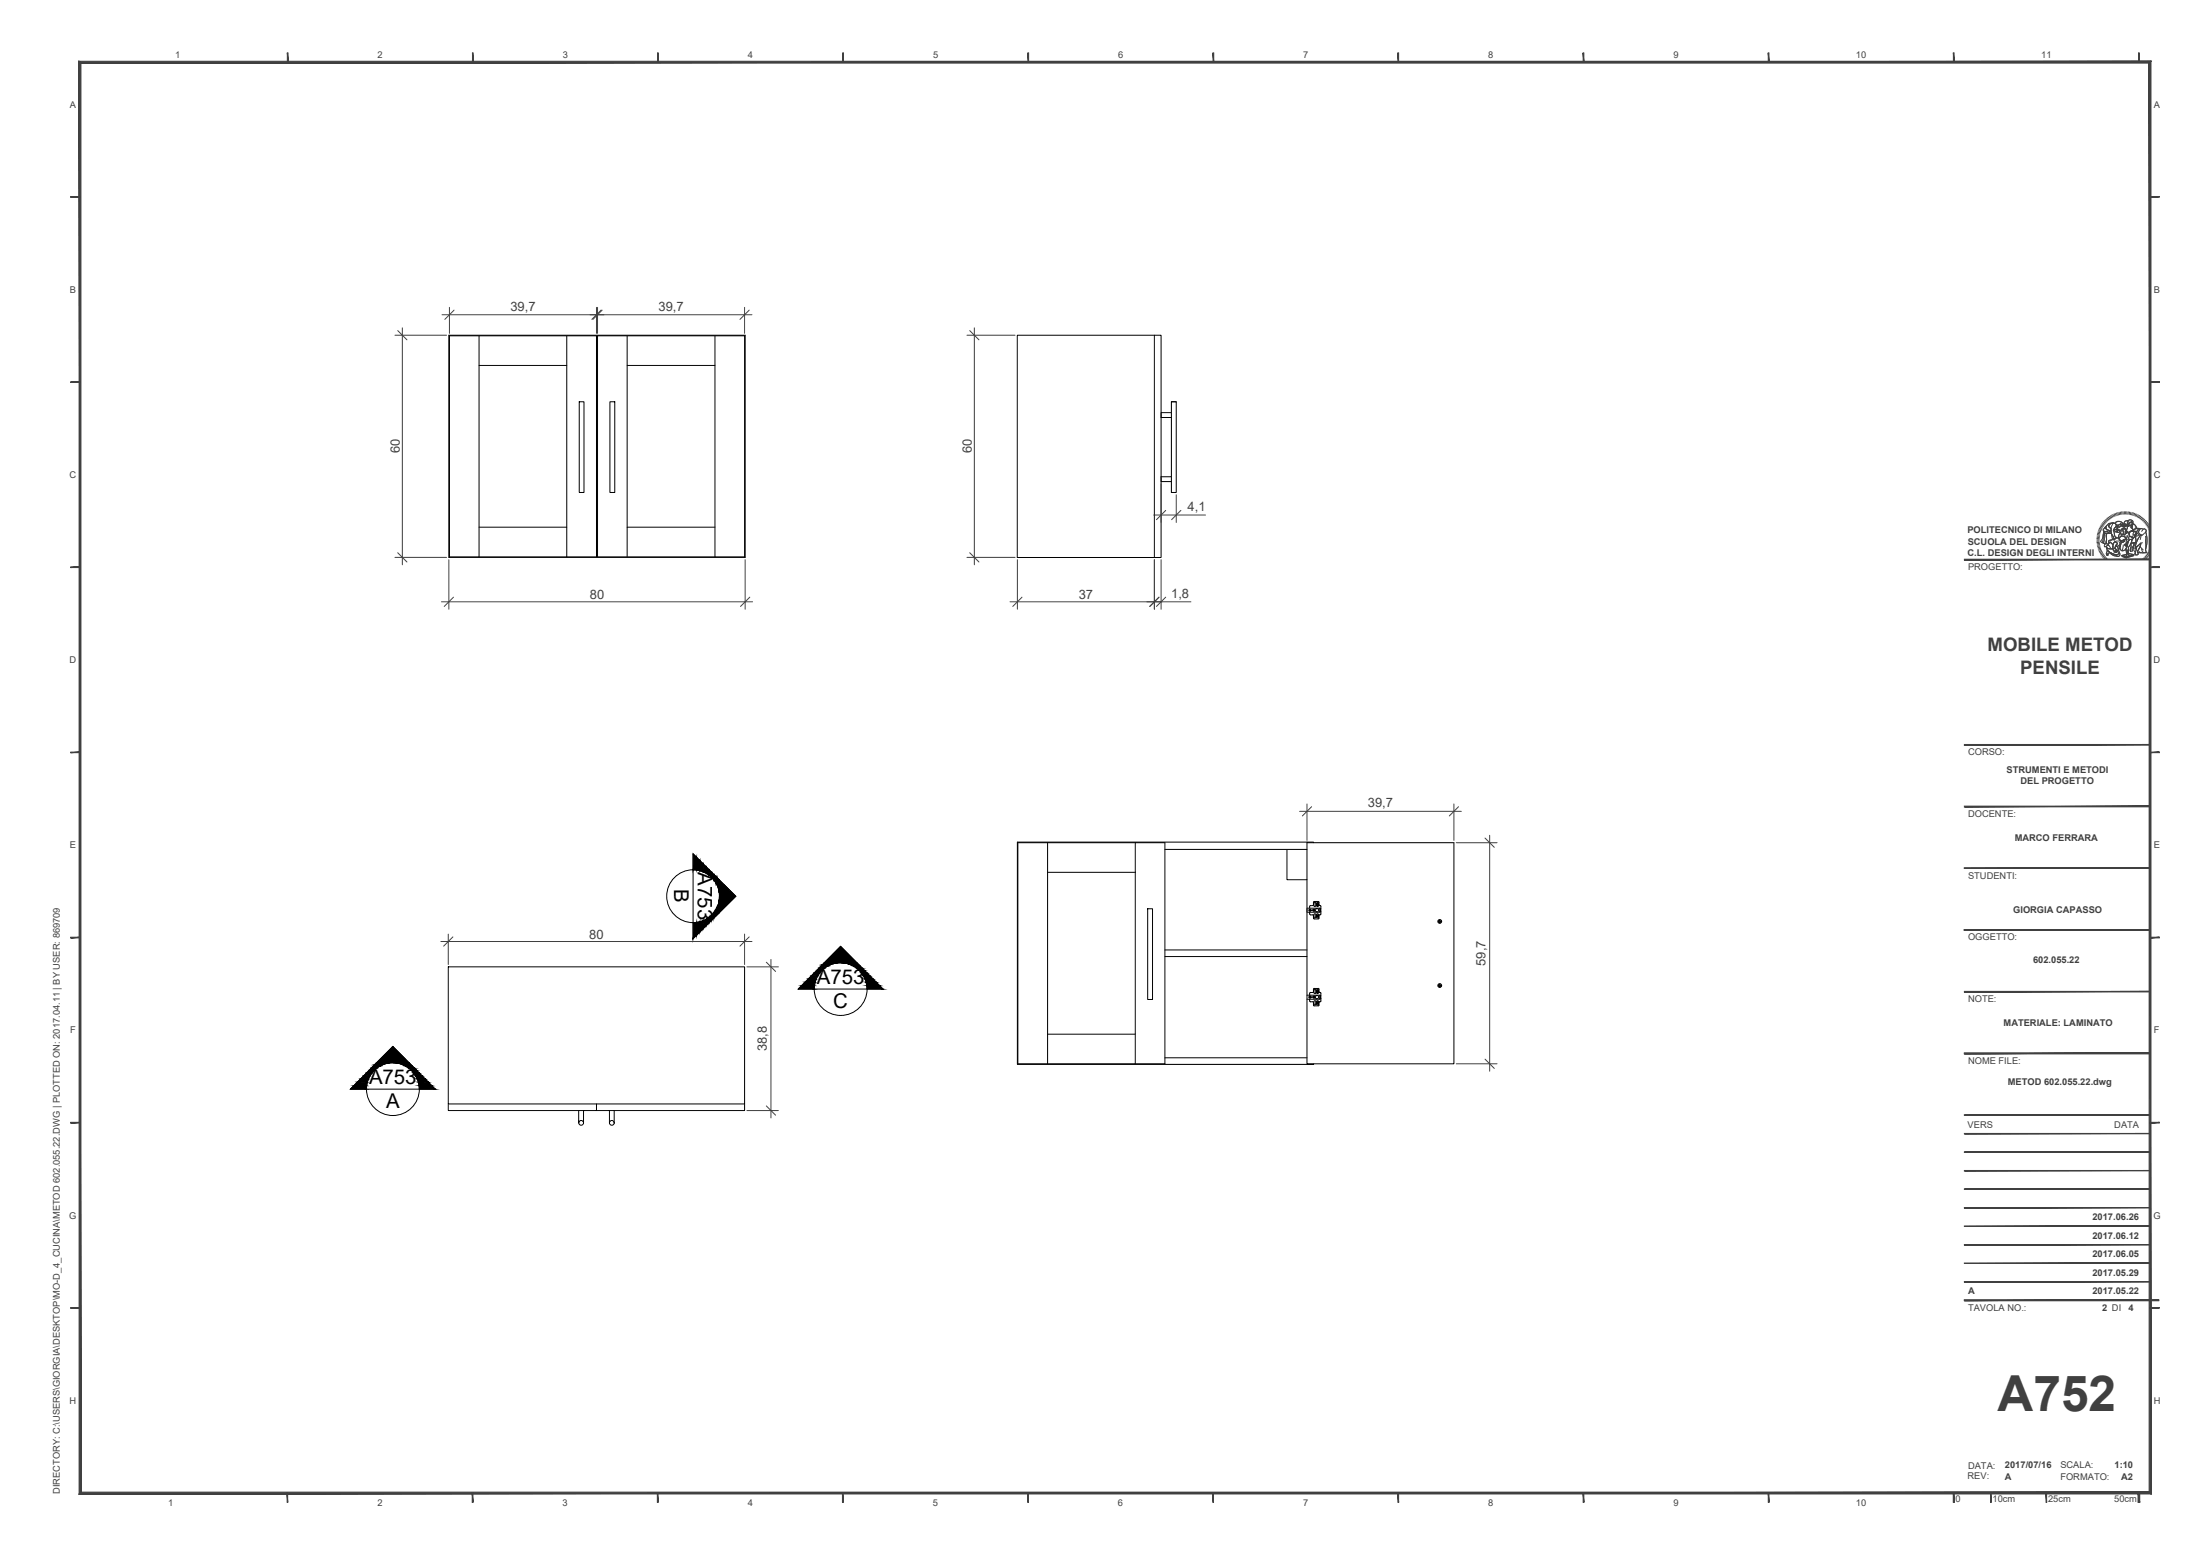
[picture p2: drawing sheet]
<svg xmlns="http://www.w3.org/2000/svg" width="594mm" height="420mm" viewBox="0 0 594 420" stroke-linecap="round" stroke-linejoin="round" font-family="sans-serif">
<!-- layer: 0 -->
<g fill="none" stroke="#000" stroke-width=".27">
<path d="M121.2 90.5h80v60h-80zM121.4 90.7h39.7v59.7h-39.7zM129.4 98.7h23.6M129.4 90.7v59.7M153 90.7v59.7M161.4 90.7h39.7v59.7h-39.7zM169.4 98.7h23.7M169.4 90.7v59.7M193.1 90.7v59.7M274.7 90.5h38.8v60h-38.8zM311.7 90.5v60M129.4 142.4h23.6"/>
<path d="M169.4 142.4h23.7M274.7 227.4h80v.1M274.9 227.5h39.7v59.8h-39.7zM282.9 227.5v59.8M282.9 235.5h23.7M306.6 227.5v59.8M314.6 229.4h38.3M347.5 229.4v8.1h5.4M352.9 227.5h39.7v59.8h-39.7zM314.6 258.3h38.3M314.6 256.5h38.3M121.1 261.1h80v37h-80z"/>
<path d="M282.9 279.3h23.7M121.1 298.1v1.8h80v-1.8M161.1 298.1v1.8M314.6 285.6h38.3M354.7 287.3v.1h-80"/>
</g>
<!-- layer: costr -->
<g fill="none" stroke="#000" stroke-width=".27">
<path d="M156.4 108.5h1.3v24.5h-1.3zM164.7 108.5h1.3v24.5h-1.3zM316.3 108.5h1.3v24.5h-1.3v-24.5h1.3M316.3 111.4h-2.8v1.3h2.8M316.3 128.7h-2.8v1.3h2.8M274.7 227.4v60M309.9 245.4h1.3v24.5h-1.3zM352.9 245.2h3.5v1.1h-3.5M352.9 245.5v.6M353.5 245.7l.2 .1M353.6 245.7h.1M353.6 245.7h.2"/>
<path d="M353.6 246.3l.1 .7 .9 .1 .1 .8 .2 .2M353.6 245.2l.1-.6 .9-.1 .1-1 1.3-.1 .2 .2v.9l.5 .2v.6M353.7 245.9h.1M353.8 245.9h.1M353.8 245.7v.1M354.6 245.6v.4M354.7 245.9h.1M354.8 245.9h.1M354.8 244v.7l.4 .1 .1-.3M354.8 247.6l.3 .3 .2-.3M354.8 243.9l.3-.2 .2 .2M354.9 245.8h.1"/>
<path d="M354.9 248.1h1.1M355 245.7l-.2-.1-.2 .1 .1 .1M355 245.7v.1M355 245.6a.49 .49 0 0 1 .9-.2 .49 .49 0 0 1-.3 .8l-.6-.2M355.3 244v.5M355.3 247v.6M355.3 247l-.1-.2-.4 .1v.7M355.5 247.1a.28 .28 0 0 1 .3-.4 .28 .28 0 0 1 .2 .4M355.5 244.4a.27 .27 0 0 0 .3 .4 .27 .27 0 0 0 .2-.4M355.5 244v.1M355.5 247.5v.1M355.5 247.6l.3 .3 .3-.3"/>
<path d="M355.5 243.9l.3-.2 .3 .2M355.7 247.4h.1M355.8 247.3h-.2l.1 .1M355.8 244.2v-.2l-.2 .2 .2 .3v-.2M355.8 247.4h.1M355.8 247.3v.1M355.8 244.2v.1M356 244v.1M356 247.5v.1M356.4 245.3h.3v.9M356.4 246.2h.3M356.5 245.4v.7"/>
<path d="M356.6 245.4v.7M356.7 246.2v.6l-.5 .3v.8l-.2 .2M352.9 268.7h3.5v1.1h-3.5M353.5 269.2v.1M353.6 269.2h.1M353.6 269.3h.1M353.6 269.3h.2M353.8 269.2l-.1-.1-.1 .1M353.8 269.2v.1M353.8 269.2h.1M354.6 269.1v.3M354.7 267.1l-.1 .8-.9 .1-.1 .7"/>
<path d="M354.7 269.2l-.1 .1 .2 .1 .2-.1M354.7 269.2h.1M354.8 269.2l.1-.1 .1 .1M354.8 270.5v.6M354.8 271.1l.3 .3 .2-.3M354.8 270.5l.3-.3 .2 .3M354.9 266.9h1.1M354.9 266.9l-.2 .2M355 269.3h.1M355 269.2v.1M355 269.1a.5 .5 0 0 1 .8-.2 .5 .5 0 0 1 0 .8l-.8-.2M355.3 267.4v.6"/>
<path d="M355.3 270.5v.6M355.3 267.4l-.1-.2-.4 .1v.7l.3 .3 .2-.3M355.5 267.6l.3-.5 .2 .2v.3M355.5 267.9a.28 .28 0 0 0 .3 .4 .28 .28 0 0 0 .2-.4M355.5 270.5v.1M355.5 270.9v.2M355.5 271.1l.3 .3 .3-.3M355.5 270.5l.3-.3 .3 .3M355.6 267.8h.2M355.7 270.8l-.1 .1h.2M355.7 270.7h.1M355.8 267.7l-.1-.2-.1 .3"/>
<path d="M355.8 270.8v.1M355.8 270.7h.1M355.8 267.7l.2 .1M355.8 267.8h.2M356 266.9l.2 .2M356 270.5v.1M356 270.9v.2M356.2 267.1v.7l.4 .2 .1 .8M356.4 268.8h.3v.9M356.4 269.7h.3M356.5 268.9v.7M356.6 268.9v.7"/>
<path d="M356.7 269.7v.6l-.5 .2v.9l-.2 .2-1.3-.1-.1-1-.9-.1-.1-.6M156.3 299.9v3.3M157.6 299.9v3.3M164.6 299.9v3.3M165.9 299.9v3.3"/>
<circle cx="353.8" cy="245.8" r=".3"/>
<circle cx="354.8" cy="245.8" r=".3"/>
<circle cx="355.8" cy="244.2" r=".3"/>
<circle cx="355.8" cy="247.3" r=".3"/>
<circle cx="388.8" cy="248.8" r=".52"/>
<circle cx="353.8" cy="269.2" r=".3"/>
<circle cx="354.8" cy="269.2" r=".3"/>
<circle cx="355.8" cy="270.8" r=".3"/>
<circle cx="355.8" cy="267.7" r=".3"/>
<circle cx="388.8" cy="266.1" r=".52"/>
<circle cx="156.9" cy="303.2" r=".64"/>
<circle cx="165.2" cy="303.2" r=".64"/>
</g>
<!-- layer: A-PRSP-1 -->
<g fill="#000" stroke="#000" stroke-width=".27">
<path d="M194.3 237.6l4.4 4.4-4.4 4.4zM227 255.5l4.4 4.4h-8.8zM101.7 286.9l4.4-4.3 4.3 4.3z"/>
<path d="M188.1 231.5l-.9 3.4 .9 .1zM187.2 230.5l.9 1-.9 3.4z"/>
<path d="M189 232.4l-.9 2.6 .9 .1zM188.1 231.5l.9 .9-.9 2.6z"/>
<path d="M189.9 233.3l-.9 1.8 .9 .3zM189 232.4l.9 .9-.9 1.8z"/>
<path d="M190.7 234.1l-.8 1.3 .8 .4zM189.9 233.3l.8 .8-.8 1.3z"/>
<path d="M191.5 234.9l-.8 .9 .8 .6zM190.7 234.1l.8 .8-.8 .9z"/>
<path d="M192.2 235.6l-.7 .8 .7 .6zM191.5 234.9l.7 .7-.7 .8z"/>
<path d="M192.8 236.2l-.6 .8 .6 .7zM192.2 235.6l.6 .6-.6 .8z"/>
<path d="M193.3 236.7l-.5 1 .5 .8zM192.8 236.2l.5 .5-.5 1z"/>
<path d="M193.8 237.1l-.5 1.4 .5 .8zM193.3 236.7l.5 .4-.5 1.4z"/>
<path d="M188.1 249.1l-.9 4.3 .9-.9zM187.2 249.1h.9l-.9 4.3z"/>
<path d="M189 248.9l-.9 3.6 .9-.9zM188.1 249.1l.9-.2-.9 3.6z"/>
<path d="M189.9 248.6l-.9 3 .9-.8zM189 248.9l.9-.3-.9 3z"/>
<path d="M190.7 248.2l-.8 2.6 .8-.9zM189.9 248.6l.8-.4-.8 2.6z"/>
<path d="M191.5 247.7l-.8 2.2 .8-.8zM190.7 248.2l.8-.5-.8 2.2z"/>
<path d="M192.2 247l-.7 2.1 .7-.6zM191.5 247.7l.7-.7-.7 2.1z"/>
<path d="M192.8 246.4l-.6 2.1 .6-.7zM192.8 246.4l-.6 2.1v-1.5z"/>
<path d="M193.3 245.6l-.5 2.2 .5-.5zM193.3 245.6l-.5 2.2v-1.4z"/>
<path d="M193.8 244.7l-.5 2.6 .5-.4zM193.8 244.7l-.5 2.6v-1.7z"/>
<path d="M194.1 243.9l-.3 3 .3-.3zM194.1 243.9l-.3 3v-2.2z"/>
<path d="M194.1 237.4l-.3 1.9 .3 .9zM193.8 237.1l.3 .3-.3 1.9z"/>
<path d="M194.2 243l-.1 3.6 .1-.2zM194.2 243l-.1 3.6z"/>
<path d="M194.2 237.6l-.1 2.6 .1 .9zM194.1 237.4l.1 .2-.1 2.6z"/>
<path d="M194.3 242l-.1 4.4zM194.3 242l-.1 4.4z"/>
<path d="M194.3 237.6v4.4zM194.2 237.6v3.5z"/>
<path d="M222.6 259.9h4.4zM222.6 259.9l3.5 .1z"/>
<path d="M227 259.9l4.4 .1zM227 259.9l4.4 .1z"/>
<path d="M216.5 266.1l3.4 1v-1zM216.5 266.1l3.4 1h-4.3z"/>
<path d="M217.4 265.2l2.5 .9 .2-.9zM217.4 265.2l2.5 .9h-3.4z"/>
<path d="M218.2 264.4l1.9 .8 .3-.8zM218.2 264.4l1.9 .8h-2.7z"/>
<path d="M219.1 263.5l1.3 .9 .4-.9zM219.1 263.5l1.3 .9h-2.2z"/>
<path d="M219.9 262.7l.9 .8 .5-.8zM219.9 262.7l.9 .8h-1.7z"/>
<path d="M220.6 262l.7 .7 .7-.7zM220.6 262l.7 .7h-1.4z"/>
<path d="M221.2 261.4l.8 .6 .7-.6zM221.2 261.4l.8 .6h-1.4z"/>
<path d="M221.7 260.9l1 .5 .7-.5zM221.7 260.9l1 .5h-1.5z"/>
<path d="M222.1 260.5l1.3 .4 .9-.4zM222.1 260.5l1.3 .4h-1.7z"/>
<path d="M222.4 260.2l1.9 .3 .9-.3zM222.1 260.5l.3-.3 1.9 .3z"/>
<path d="M222.6 260l2.6 .2 .9-.2zM222.6 260l2.6 .2h-2.8z"/>
<path d="M227.9 260l3.7 .2-.2-.2zM227.9 260l3.7 .2h-2.8z"/>
<path d="M228.8 260.2l3.1 .3-.3-.3zM228.8 260.2l3.1 .3h-2.2z"/>
<path d="M229.7 260.5l2.6 .4-.4-.4zM229.7 260.5l2.6 .4h-1.7z"/>
<path d="M230.6 260.9l2.2 .5-.5-.5zM230.6 260.9l2.2 .5h-1.5z"/>
<path d="M231.3 261.4l2.1 .6-.6-.6zM231.3 261.4l2.1 .6h-1.4z"/>
<path d="M232 262l2.1 .7-.7-.7zM232 262l2.1 .7h-1.5z"/>
<path d="M232.6 262.7l2.3 .8-.8-.8zM232.6 262.7l2.3 .8h-1.8z"/>
<path d="M233.1 263.5l2.6 .9-.8-.9zM233.1 263.5l2.6 .9h-2.1z"/>
<path d="M233.6 264.4l3 .8-.9-.8zM233.6 264.4l3 .8h-2.7z"/>
<path d="M233.9 265.2l3.6 .9-.9-.9zM233.9 265.2l3.6 .9h-3.4z"/>
<path d="M234.1 266.1l4.3 1-.9-1zM234.1 266.1l4.3 1h-4.3z"/>
<path d="M95.6 293.2l3.3 .9 .1-.9zM95.6 293.2l3.3 .9h-4.3z"/>
<path d="M96.5 292.2l2.5 1 .2-1zM96.5 292.2l2.5 1h-3.4z"/>
<path d="M97.3 291.3l1.9 .9 .3-.9zM97.3 291.3l1.9 .9h-2.7z"/>
<path d="M98.2 290.5l1.3 .8 .4-.8zM97.3 291.3l.9-.8 1.3 .8z"/>
<path d="M98.9 289.8l1 .7 .5-.7zM98.9 289.8l1 .7h-1.7z"/>
<path d="M99.7 289l.7 .8 .6-.8zM98.9 289.8l.8-.8 .7 .8z"/>
<path d="M100.2 288.4l.8 .6 .7-.6zM100.2 288.4l.8 .6h-1.3z"/>
<path d="M100.8 287.9l.9 .5 .8-.5zM100.2 288.4l.6-.5 .9 .5z"/>
<path d="M101.2 287.5l1.3 .4 .8-.4zM101.2 287.5l1.3 .4h-1.7z"/>
<path d="M101.5 287.2l1.8 .3 .9-.3zM101.5 287.2l1.8 .3h-2.1z"/>
<path d="M101.7 287l2.5 .2 1-.2zM101.7 287l2.5 .2h-2.7z"/>
<path d="M101.7 286.9h4.4zM101.7 286.9l3.5 .1z"/>
<path d="M106.1 286.9l4.4 .1zM106.1 286.9l4.4 .1z"/>
<path d="M107 287l3.7 .2-.2-.2zM107 287l3.7 .2h-2.8z"/>
<path d="M107.9 287.2l3.1 .3-.3-.3zM107.9 287.2l3.1 .3h-2.2z"/>
<path d="M108.8 287.5l2.6 .4-.4-.4zM108.8 287.5l2.6 .4h-1.8z"/>
<path d="M109.6 287.9l2.3 .5-.5-.5zM109.6 287.9l2.3 .5h-1.5z"/>
<path d="M110.4 288.4l2.1 .6-.6-.6zM110.4 288.4l2.1 .6h-1.4z"/>
<path d="M111.1 289l2.1 .8-.7-.8zM111.1 289l2.1 .8h-1.5z"/>
<path d="M111.7 289.8l2.3 .7-.8-.7zM111.7 289.8l2.3 .7h-1.8z"/>
<path d="M112.2 290.5l2.6 .8-.8-.8zM112.2 290.5l2.6 .8h-2.2z"/>
<path d="M112.6 291.3l3.1 .9-.9-.9zM112.6 291.3l3.1 .9h-2.7z"/>
<path d="M113 292.2l3.6 1-.9-1zM113 292.2l3.6 1h-3.5z"/>
<path d="M113.1 293.2l4.4 .9-.9-.9zM113.1 293.2l4.4 .9h-4.3z"/>
</g>
<g fill="none" stroke="#000" stroke-width=".27">
<path d="M187.2 234.9v-4.4l11.5 11.5-11.5 11.4v-4.3M219.9 267.1h-4.3l11.4-11.6 11.4 11.6h-4.3M98.9 294.1h-4.3l11.5-11.5 11.4 11.5h-4.3"/>
<circle cx="187.2" cy="242" r="7.1"/>
<circle cx="227" cy="267.1" r="7.1"/>
<circle cx="106.1" cy="294.1" r="7.1"/>
</g>
<!-- layer: A-SECT A-MCUT -->
<path d="M187.2 234.9v14.2M219.9 267.1h14.2M98.9 294.1h14.3" fill="none" stroke="#000" stroke-width=".27"/>
<!-- layer: viti -->
<path d="M388.5 248.7l.4-.2 .1 .4-.3 .2zM388.5 266l.4-.1 .1 .3-.3 .2z" fill="none" stroke="#000" stroke-width=".27"/>
<!-- layer: G-ANNO-LOGO -->
<g fill="none" stroke="#404040" stroke-width=".27">
<path d="M569 139.9l.5 .5M569.3 139.6l.4 .6M569.6 139.4l.4 .6M569.9 139.3l.3 .5M570.2 139.1l.3 .6M570.5 138.9l.3 .6M570.9 138.8l.2 .6M571.2 138.6l.2 .7M571.5 138.5l.2 .7M571.9 138.4l.2 .7M572.2 138.3l.2 .7M572.6 138.3l.1 .6"/>
<path d="M572.9 138.2l.1 .7M573.3 138.2v.7M573.7 138.2v.6M574 138.2v.6M574.3 138.2v.7M574.7 138.2l-.1 .7M575.1 138.3l-.1 .6M575.4 138.3l-.1 .7M575.8 138.4l-.2 .6M576.1 138.5l-.2 .6M576.4 138.6l-.2 .6M576.8 138.7l-.3 .7"/>
<path d="M577.1 138.9l-.3 .6M577.4 139l-.3 .6M577.7 139.2l-.3 .6M578 139.4l-.3 .5M578.3 139.6l-.4 .5M578.6 139.8l-.4 .6M566.2 145.4l.7 .1M566.2 145.8h.7M566.3 145.1h.6M566.3 144.7l.7 .1M566.3 144.4l.7 .1M566.4 144l.7 .2"/>
<path d="M566.5 143.7l.7 .2M566.6 143.3l.7 .2M566.8 143l.6 .3M566.9 142.7l.6 .2M566.9 146.1h-.7M566.9 146.4l-.7 .1M566.9 146.8l-.6 .1M567 147.1l-.7 .1M567 142.4l.6 .3M567.1 147.4l-.7 .1M567.2 147.7l-.7 .2M567.2 142l.6 .4"/>
<path d="M567.3 148l-.7 .3M567.3 148.3l-.6 .3M567.4 141.7l.6 .4M567.5 148.6l-.7 .3M567.6 141.4l.5 .4M567.6 148.9l-.6 .3M567.8 141.1l.5 .4M567.8 149.2l-.6 .3M567.9 149.5l-.6 .4M568 140.9l.5 .4M568.1 143.4l.8 .1a.69 .69 0 0 0 1.1-.1l.1 .6h-.2a1.43 1.43 0 0 1-1.8-.5zM568.1 143.4l.1 .5"/>
<path d="M568.1 149.8l-.5 .4M568.3 140.6l.5 .5M568.3 143.9l-.3 .5-.1 1.4-.3 .6 .3 .2M568.3 150l-.5 .4M568.4 142.4l.3-.2a.82 .82 0 0 0 .9 1.1l.4 .1a.66 .66 0 0 1-1.1 .1h-.6l-.3-.2-.1-.3zM568.5 144h.5l-.2 .6v2.2l-.3 .1-.6-.3 .3-.5 .1-1.6zM568.5 140.4l.5 .4M568.5 150.3l-.5 .4M568.5 144l-.3 .8a2.04 2.04 0 0 1-.3 1.7l.8 .3M568.7 142.2a.92 .92 0 0 0-.6 1.2l.7 .1a.78 .78 0 0 0 1.1-.1h.1M568.7 150.5l-.5 .5M568.8 147.5a.7 .7 0 0 0 .8 .7l1-.1"/>
<path d="M568.8 140.1l.4 .5M568.9 141.9l.1-.1a1.6 1.6 0 0 1 1.7-.5 .88 .88 0 0 0-.9 .2 .88 .88 0 0 0-.2 .9l.5 .2-.1 .8-.4-.1a.82 .82 0 0 1-.9-.5 .82 .82 0 0 1 .2-.9zM568.9 147.9a1.72 1.72 0 0 0 1.7 .2l.3 1 .3-.2 .2 .3-.1-.5 .3 .4-.2-.5 .4 .2-.1-.2a.65 .65 0 0 1-.5-.9l.1-.3 .4 .1 .4 1a.87 .87 0 0 1-.2 1.2 .87 .87 0 0 1-1.2-.1l-.6-.3a1.53 1.53 0 0 1-1.2-1.3zM568.9 147.9v.1a2.69 2.69 0 0 0 2.2 1.7l.6 .3M568.9 150.8l-.4 .5M569 144h.7a.43 .43 0 0 1 .5 0 .43 .43 0 0 1 .2 .5l.3 .7v.4l-.7 .3a.4 .4 0 0 0-.5 .2 .4 .4 0 0 0 .1 .5 .48 .48 0 0 1-.6 .3 .48 .48 0 0 1-.2-.7v-1.6zM569 144l-.2 .6v2.2M569 148.6l.5 .3a2.01 2.01 0 0 0 2.6 .6l.1-.3a.65 .65 0 0 1 .1 .9 .65 .65 0 0 1-1 0l-1.4-.7a.39 .39 0 0 0-.5-.1 .39 .39 0 0 0-.1 .6h-.3l-.2-.4zM569.1 148.6l-.3 .9 .2 .5 .3-.1a.44 .44 0 0 1 .2-.6 .44 .44 0 0 1 .6 .3 2.24 2.24 0 0 0 2.2 .5l.1-.6-.2-.3M569.2 151l-.5 .5M569.3 147a.51 .51 0 0 0-.8-.1 .51 .51 0 0 0 0 .8 .74 .74 0 0 1 .8-.4 .74 .74 0 0 1 .6 .5v.1M569.4 146.1l1.3-.5 .3 .2a.84 .84 0 0 1 .9-.5 .84 .84 0 0 1 .7 .6 1.06 1.06 0 0 1-.2 1.2 1.06 1.06 0 0 1-1.1 .3l.1-.2a.47 .47 0 0 0 .2-.7 .47 .47 0 0 0-.7 0l-.3 .6-.7-.7-.4 .1z"/>
<path d="M569.4 151.2l-.4 .5M569.5 146.7l.4-.3a1.08 1.08 0 0 1 .5 1.8 1.17 1.17 0 0 1-1.6-.5v-.3l.6-.1-.1-.3zM569.7 151.4l-.4 .5M569.8 141.5l.4-.2a.78 .78 0 0 1 1.2 .3 .78 .78 0 0 1-.5 1.1 2.3 2.3 0 0 0 .4 2.3l.4 .3h-.5l-.1 .4-.3 .1-.2-1-.5-.8v-1.4a.58 .58 0 0 1-.7-.4 .58 .58 0 0 1 .4-.7zM569.8 146.3l.8 .8M569.9 146.4l-.1 .1a.49 .49 0 0 0-.5 .2 .49 .49 0 0 0 .1 .6M569.9 151.6l-.3 .6M570.1 144l-1.8-.1a1.03 1.03 0 0 0-.5 1.3l-.6 1 .3 .2M570.2 151.8l-.3 .6M570.2 144.3l.3 1.4M570.5 141.6h-.1a3 3 0 0 0-.2 2.7l.4 .5 .2 1 .3-.1v-.3l.6-.2a1.08 1.08 0 0 1-.8-1.4 1.45 1.45 0 0 1 .5-1.7 1.02 1.02 0 0 0-1.4-.8h-.3a1.1 1.1 0 0 0-.8 1.7l1.1 .4M570.5 151.9l-.3 .6"/>
<path d="M570.7 145.6l-.6 .2a.45 .45 0 0 0-.6 .1 .45 .45 0 0 0 .1 .7M570.7 141.3a.88 .88 0 0 0-.9 .2 .88 .88 0 0 0-.2 .9l.4 .2M570.8 152.1l-.3 .6M571 146.4l.1-.1a.48 .48 0 0 1 .5 .1 .48 .48 0 0 1 .1 .5l-.5 .8a.72 .72 0 0 0 .5 .9l.1 .2-.4-.2 .2 .5-.3-.4 .1 .5-.2-.3-.3 .1 .1-.1-.4-.5a2.29 2.29 0 0 1 .4-2zM571 142.6l.9-.4-.1 .6-1.1 .5zM571 143.1l.7-.3 .3 .3a.34 .34 0 0 0-.3 .2 .34 .34 0 0 0 .1 .4l-.6-.1zM571 143.1l.2 .5 .6 .1M571.1 152.2l-.3 .7M571.1 141.3a1.22 1.22 0 0 1 2.1 .2l-.3 .1-.3-.2a.76 .76 0 0 1-1.2 .3M571.2 141.2l.6-.4 .9 .1a.31 .31 0 0 1 .5 .3 .31 .31 0 0 1-.4 .3l-.2-.1a.76 .76 0 0 1-.8 .4 .76 .76 0 0 1-.6-.6zM571.4 141.6a.75 .75 0 0 0 1.2-.2h.1a.48 .48 0 0 1 .2 .5 .48 .48 0 0 1-.5 .4h-1.1zM571.4 152.4l-.2 .6"/>
<path d="M571.7 145.2a1.09 1.09 0 0 1 1 .8 1.09 1.09 0 0 1-.4 1.2M571.7 152.4l-.2 .7M571.7 143.1l.9 .1-.3 .1v.4l-.3 .1-.3-.3zM571.7 147.5l.4 1a.79 .79 0 0 1 0 1 .79 .79 0 0 1-.9 .3M571.8 142.8l.2 .2M571.8 142.5v.3l-1.1 .5M571.8 146.1l-.7 .2M571.9 142.2l-.3 .5M572 152.5l-.2 .7M572 145.8l.8 .4M572.1 143.1a.32 .32 0 0 0-.4 .1 .32 .32 0 0 0 .1 .5h.4l.1-.4 .3-.1h-.6M572.2 146.2a.7 .7 0 0 1 .1 1 .7 .7 0 0 1-.9 .2"/>
<path d="M572.2 145.4a.9 .9 0 0 1 1-.7 .9 .9 0 0 1 .8 1l-.3-.1-1 .5 .2 .2a.68 .68 0 0 0 .9-.6l.3-.1v-.2l-.3-.4-.5-.2h-.5l-.6 .6h-.1l.2-1.1 .2-.3 .3 .2 1 .1 .5-.4v-.4l.7 .2 .1 1-.3 .6 .2 .5-.3 .6-.5 .2-.1 .4-.4 .1 .5 .2v.4l.2-.3-.3 1.1h-.2a.9 .9 0 0 1-1.3-.1l-.4-.4 .4-.5 .1-1.1M572.2 145.2l.6-.5 1 .3 .4 .6-1 .4a.37 .37 0 0 1-.5 .2 .37 .37 0 0 1-.2-.4zM572.2 148l.8 .7M572.3 152.6l-.1 .7M572.4 142.1l.1 .1M572.5 141.7l.2 .2M572.6 147.4v1M572.6 144a1.15 1.15 0 0 0-.5 1.4M572.6 141.8v.1M572.7 146.1l1.1-.4a.61 .61 0 0 1-.8 .7zM572.7 152.7l-.2 .7M572.7 146.9l-.4 1-.3 .4"/>
<path d="M572.9 141.9l.9-.1a.33 .33 0 0 1-.1 .5 .33 .33 0 0 1-.5-.3zM572.9 142.9l.1-.1a.89 .89 0 0 1 1.1 .1 .89 .89 0 0 1 .1 1.1l-.2-.1a.65 .65 0 0 0 0-.9 .65 .65 0 0 0-.8-.2l.1 .7a.42 .42 0 0 1-.1 .7 .42 .42 0 0 1-.6-.4zM572.9 141.6l-.2 .6-.4 .2-.4-.2-.5 .1M573 152.7l-.1 .7M573 150l2-.5 1.2 .3-2.1 .5zM573 150l1.1 .3v.3l-1.1-.3zM573.2 142.8a.76 .76 0 0 1 1 .6 .76 .76 0 0 1-.7 .9l-.1-.1zM573.3 152.8l-.1 .6M573.3 141.8a.38 .38 0 0 1 .6-.3 .38 .38 0 0 1 .1 .6h-.1M573.4 147.1l-.4 1.6 1.1-.2M573.4 146.3h.1M573.4 141.5a.4 .4 0 0 1 .6 0 .4 .4 0 0 1-.1 .6l-.1-.3h-.5z"/>
<path d="M573.4 145.9l.2 .1M573.5 146.1l.1 .1M573.5 145.9v.1M573.6 143h.1M573.6 142.9l-.2 .1M573.6 152.8v.7M573.7 141.9l-.4-.1-.4 .1 .3 .1a.34 .34 0 0 0 .4 .3 .34 .34 0 0 0 .1-.5l.1 .2M573.7 147h.4l.1-.4 .5-.2-.5 1.2v-.3h-.3zM573.7 144.3v.6M573.8 145.7a.59 .59 0 0 1-.3 .6 .59 .59 0 0 1-.7-.2M573.8 142.8l.3 .3-.1 .1M573.9 152.8v.7"/>
<path d="M574 142.9a.41 .41 0 0 0-.7-.2 .41 .41 0 0 0 0 .7v.1a.46 .46 0 0 1 0 .7 .46 .46 0 0 1-.7-.1 .46 .46 0 0 1 .1-.7 .79 .79 0 0 1 1-.9l.5 .6a.59 .59 0 0 1-.1 .9l-.1-.3M574.1 143.3l-.2 .1M574.1 143.1v.5h-.7M574.1 143.9l-.7 .4M574.1 150.3l2.1-.5v.2l-2.1 .6zM574.1 150.4v.2M574.2 142a.45 .45 0 0 1 .2 .8l-.2 .3M574.2 146.9v.8l.2-.3M574.2 146.5h.1M574.2 152.8l.1 .6M574.3 141.5l.1 .4M574.3 143.5a.66 .66 0 0 1 .2-.9l-.1-.7-.2 .1-.1-.4a.55 .55 0 0 1-.4-.6 .55 .55 0 0 1 .7-.4h.3l-.2 .7 .1 .9 .1-.1 .1-.5a.39 .39 0 0 0 .3 .4 .39 .39 0 0 0 .4-.2v.6v.2l.2-.2 .4 .6-1.1 .7"/>
<path d="M574.4 146.9l-.2 .2M574.4 144.5l-.1 1.4M574.4 143.8l.5 .2M574.5 148.6l.2-.1 .1 1.1-.3-.6-.3 .7zM574.6 145.7l-.4 .3v.5M574.6 152.8l.1 .6M574.7 146.4l-.5 .2-.1 .4-.4 .1 .5 .2M574.7 144.6l-.5 .9M574.7 140.6a.8 .8 0 0 0-1.1 .8M574.8 140.5a.8 .8 0 0 1 1 .1 .8 .8 0 0 1 .1 1l-.4 1v-.8l.3-.5a.46 .46 0 0 0-.5-.4 .46 .46 0 0 0-.4 .5l-.2 .7-.1-.1a1.39 1.39 0 0 1 .2-1.5zM574.8 141.6a.39 .39 0 0 0 .3 .4 .39 .39 0 0 0 .4-.2M574.8 140.5a.79 .79 0 0 1 1 .1 .79 .79 0 0 1 .1 1l-.4 1v-.8l.3-.5a.46 .46 0 0 0-.5-.4 .46 .46 0 0 0-.4 .5l-.2 .7-.1-.1a1.39 1.39 0 0 1 .2-1.5z"/>
<path d="M574.9 152.7l.1 .7M575 141.4h.2M575 143.7a1.45 1.45 0 0 1 2 .2l-.2 .6-.7 .7a1.01 1.01 0 0 1-1.1-.8zM575 141.1l.6-.2 .2 .5-.3 .4a.45 .45 0 0 1-.6-.1 .45 .45 0 0 1 .1-.6zM575 145.7l.8-.1-.4 1.2-.7 1 .1 .7-.3 .1-.3 .6-.1-.9zM575 145.7l-.9 2.6 .2 .9-.2 .9 .4-1.1 .4 .9-.2-1.4-.4 .7M575.1 141.8l.1 .1M575.1 144.7l-.3 .5 .1 .5 1-.2 .4-.5M575.1 141.4h.1M575.2 141.7h.1M575.2 152.7l.2 .6M575.4 141.5l.3 .1"/>
<path d="M575.5 146.7l.8-.1-.1 .5a1.35 1.35 0 0 0-.3 1.6h-.7zM575.5 141.6h.1M575.6 152.6l.1 .7M575.7 142.4l.4 .6M575.7 144.8l.1 .1M575.8 143.3l.8-.5 1.1-.1-.7 1zM575.8 145.6l-.4 1.2-.7 1v.8M575.9 152.5l.2 .7M575.9 144.8l-.3 .1M575.9 141.4l.6 .4 .6 .9-.3 .1a.65 .65 0 0 1-.9 0 .65 .65 0 0 1-.1-.9zM576 141.4l.5 .4 .4 .6M576 145.1h-.1"/>
<path d="M576.2 149.8v.2l-2 .6-1.2-.3v-.3l1.1 .4 2.1-.6-1.2-.3-2 .5M576.2 152.4l.2 .6M576.5 152.3l.2 .6M576.5 144.7h.3l-.1 1.5a.56 .56 0 0 1-.8 .4l-.4 .1 .3-1.1zM576.5 144.4l-.1 .4M576.5 143.5l.4 .1 .1 .3M576.6 142.3l.5 .4M576.7 146.5l-1.2 .2-.3 1.9 .1 .2 .6-.1a1.35 1.35 0 0 1 .3-1.6l.1-.5M576.7 147.9l-.1 .2 .2 .2M576.8 152.2l.3 .6M576.8 144.7l-.1 .4a4.2 4.2 0 0 1-.6 2.8l.5 1.3M577 147.7l1.1-1-.2 1-.7 1.1v.4a.39 .39 0 0 1-.1 .6 .39 .39 0 0 1-.5-.4z"/>
<path d="M577 143.7v-.1a1.01 1.01 0 0 1 1-.9l.6 .1a.67 .67 0 0 1 .9 .7l-.6 .6a1.06 1.06 0 0 1-1 .5 1.06 1.06 0 0 1-.9-.7M577 143.9l-.4 .6a.61 .61 0 0 1-.4 .7 .61 .61 0 0 1-.8-.3 .77 .77 0 0 1-.3-1.1 .77 .77 0 0 1 1.1-.2l-.2 .9a.64 .64 0 0 0 .6-.8l-.7-.4-.4 .1-.5 .3-.1 .5M577.1 145.4v.6M577.1 152l.3 .6M577.3 151.9l.4 .5M577.5 144.6l-.9 .1M577.6 148.9l.5 .4M577.6 151.7l.4 .6M577.7 142.7h-.8l-1.1 .6M577.9 142.9h.8a.52 .52 0 0 1 .7 .1 .52 .52 0 0 1 0 .7 8.7 8.7 0 0 1 0 4.8l.3 .7h-2.5v-.4l.7-1.1 .2-1-1.5 1.4 .6-2.3 .8-1.2 .4-.1a.9 .9 0 0 1-.9-.6 .9 .9 0 0 1 .4-1zM577.9 147.6l.8 .9M577.9 151.5l.4 .6"/>
<path d="M578 144.6l-1 1.8-.4 1.7 1.5-1.4 .5-.1M578 142.8a.91 .91 0 0 0-.5 1 .91 .91 0 0 0 .9 .7M578.1 146.7l-.2 1-.7 1.1v.4a.39 .39 0 0 1-.1 .6 .39 .39 0 0 1-.5-.4l.4-1.7M578.2 151.3l.4 .6M578.2 144.6l-.3 1.1M578.3 148.1a1.08 1.08 0 0 0 .7 1.2M578.4 151.1l.4 .5M578.6 143.2l-.3 .3M578.7 150.9l.4 .5M578.9 150.7l.5 .4M578.9 140l-.4 .5M579.1 150.4l.5 .5"/>
<path d="M579.2 140.3l-.5 .5M579.3 150.2l.5 .4M579.4 144.8v3.3M579.4 140.5l-.5 .5M579.4 143.7l.2 .7a9.3 9.3 0 0 1-.2 4.1l.3 .7h-2.4M579.5 149.9l.6 .4M579.7 140.8l-.5 .4M579.7 149.6l.6 .4M579.9 141.1l-.6 .4M579.9 149.4l.6 .3M580 149.1l.6 .3M580.1 141.4l-.6 .4"/>
<path d="M580.2 148.8l.6 .3M580.3 141.7l-.6 .3M580.3 148.5l.6 .3M580.4 148.2l.7 .2M580.5 141.9l-.6 .4M580.5 147.9l.7 .2M580.6 147.6l.7 .2M580.7 142.3l-.6 .3M580.7 147.3l.7 .1M580.7 146.9l.7 .1M580.8 142.6l-.6 .3M580.8 146.6l.7 .1"/>
<path d="M580.8 146l.7 .1M580.8 145.7h.7M580.8 146.3h.7M581 142.9l-.7 .3M581.1 143.3l-.7 .2M581.2 143.6l-.6 .2M581.3 143.9l-.7 .2M581.4 144.3l-.7 .1M581.4 144.6l-.6 .1M581.5 145l-.7 .1M581.5 145.4h-.7"/>
</g>
<!-- layer: G-ANNO-TTLB -->
<g fill="#fff" stroke="#fff" stroke-width=".27">
<path d="M555.4 151.1l30.8 4.3-5.8-4.3zM555.4 151.1l30.8 4.3h-30.8z"/>
<path d="M580.4 136.6h5.8l-5.8 14.5zM586.2 136.6l-5.8 14.5 5.8 4.3z"/>
</g>
<path d="M555.4 151.1h25v-14.5h5.8v18.8h-30.8z" fill="none" stroke="#fff" stroke-width=".27"/>
<g fill="#404040" stroke="#404040" stroke-width=".27">
<path d="M580.4 351.2h2.5v-.2zM580.4 351h2.5l-2.5 .2z"/>
<path d="M530.4 351v.2l50-.2zM530.4 351.2l50-.2v.2z"/>
<path d="M530.4 351v.2l50-.2zM530.4 351.2l50-.2v.2z"/>
<path d="M530.4 346.1h50zM530.4 346.2l50-.1z"/>
<path d="M530.4 341.1h50zM530.4 341.2l50-.1z"/>
<path d="M530.4 336.1h50zM530.4 336.2l50-.1z"/>
<path d="M530.4 331.1h50zM530.4 331.2l50-.1z"/>
<path d="M530.4 326.1h50zM530.4 326.2l50-.1z"/>
<path d="M530.4 321.1h50zM530.4 321.2l50-.1z"/>
<path d="M530.4 316.1h50zM530.4 316.2l50-.1z"/>
<path d="M530.4 311.1h50zM530.4 311.2l50-.1z"/>
<path d="M530.4 217.9h50v-.2zM530.4 217.7h50l-50 .2z"/>
<path d="M530.4 234.5h50v-.1zM530.4 234.4h50l-50 .1z"/>
<path d="M530.4 234.4v.1l50-.1zM530.4 234.5l50-.1v.1z"/>
<path d="M530.4 251v.2l50-.2zM530.4 251.2l50-.2v.2z"/>
<path d="M530.4 151.2h50v-.2zM530.4 151h50l-50 .2z"/>
<path d="M530.4 251v.2l50-.2zM530.4 251.2l50-.2v.2z"/>
<path d="M530.4 267.7v.2l50-.2zM530.4 267.9l50-.2v.2z"/>
<path d="M530.4 251v.2l50-.2zM530.4 251.2l50-.2v.2z"/>
<path d="M530.4 251v.2l50-.2zM530.4 251.2l50-.2v.2z"/>
<path d="M530.4 201.2h50v-.2zM530.4 201h50l-50 .2z"/>
<path d="M530.4 284.3v.2l50-.2zM530.4 284.5l50-.2v.2z"/>
<path d="M530.4 284.3v.2l50-.2zM530.4 284.5l50-.2v.2z"/>
<path d="M530.4 306.1h50zM530.4 306.2l50-.1z"/>
<path d="M530.4 301v.2l50-.2zM530.4 301.2l50-.2v.2z"/>
<path d="M580.4 351.2h2.5v-.2zM580.4 351h2.5l-2.5 .2z"/>
<path d="M427.5 14.3l.2 2.5v-2.5zM427.5 14.3l.2 2.5h-.2z"/>
<path d="M21.4 16.5l.5 386.4v-385.9zM21.4 16.5l.5 386.4-.5 .5zM21.9 402.9l-.5 .5 558.9-.5zM21.4 403.4l558.9-.5 .5 .5zM580.3 17v385.9l.5 .5zM580.3 17l.5-.5v386.9zM21.9 17h558.4l.5-.5zM21.4 16.5h559.4l-558.9 .5z"/>
<path d="M377.5 14.3l.2 2.5v-2.5zM377.5 14.3l.2 2.5h-.2z"/>
<path d="M477.5 14.3l.2 2.5v-2.5zM477.5 14.3l.2 2.5h-.2z"/>
<path d="M527.5 14.3l.2 2.5v-2.5zM527.5 14.3l.2 2.5h-.2z"/>
<path d="M19.1 103.3h2.5v-.2zM19.1 103.1h2.5l-2.5 .2z"/>
<path d="M19.1 53.3h2.5v-.2zM19.1 53.1h2.5l-2.5 .2z"/>
<path d="M19.1 203.2h2.5v-.1zM19.1 203.1h2.5l-2.5 .1z"/>
<path d="M19.1 253.3h2.5v-.2zM19.1 253.1h2.5l-2.5 .2z"/>
<path d="M19.1 303.2h2.5v-.1zM19.1 303.1h2.5l-2.5 .1z"/>
<path d="M19.1 353.2h2.5v-.1zM19.1 353.1h2.5l-2.5 .1z"/>
<path d="M19.1 153.3h2.5v-.2zM19.1 153.1h2.5l-2.5 .2z"/>
<path d="M327.6 14.3l.1 2.5v-2.5zM327.6 14.3l.1 2.5h-.1z"/>
<path d="M277.6 14.3l.2 2.5v-2.5zM277.6 14.3l.2 2.5h-.2z"/>
<path d="M227.6 14.3l.2 2.5v-2.5zM227.6 14.3l.2 2.5h-.2z"/>
<path d="M177.6 14.3l.2 2.5v-2.5zM177.6 14.3l.2 2.5h-.2z"/>
<path d="M127.6 14.3l.2 2.5v-2.5zM127.6 14.3l.2 2.5h-.2z"/>
<path d="M77.6 14.3l.2 2.5v-2.5zM77.6 14.3l.2 2.5h-.2z"/>
<path d="M427.5 403.2l.2 2.5v-2.5zM427.5 403.2l.2 2.5h-.2z"/>
<path d="M377.5 403.2l.2 2.5v-2.5zM377.5 403.2l.2 2.5h-.2z"/>
<path d="M477.5 403.2l.2 2.5v-2.5zM477.5 403.2l.2 2.5h-.2z"/>
<path d="M527.5 403.2l.2 2.5v-2.5zM527.5 403.2l.2 2.5h-.2z"/>
<path d="M327.5 403.2l.2 2.5v-2.5zM327.5 403.2l.2 2.5h-.2z"/>
<path d="M277.5 403.2l.2 2.5v-2.5zM277.5 403.2l.2 2.5h-.2z"/>
<path d="M227.5 403.2l.2 2.5v-2.5zM227.5 403.2l.2 2.5h-.2z"/>
<path d="M177.5 403.2l.2 2.5v-2.5zM177.5 403.2l.2 2.5h-.2z"/>
<path d="M127.5 403.2l.2 2.5v-2.5zM127.5 403.2l.2 2.5h-.2z"/>
<path d="M77.5 403.2l.2 2.5v-2.5zM77.5 403.2l.2 2.5h-.2z"/>
<path d="M577.5 14.3l.2 2.5v-2.5zM577.5 14.3l.2 2.5h-.2z"/>
<path d="M577.5 403.2l.2 2.5v-2.5zM577.5 403.2l.2 2.5h-.2z"/>
<path d="M580.6 103.1v.2l2.5-.2zM580.6 103.3l2.5-.2v.2z"/>
<path d="M580.6 53.1v.2l2.5-.2zM580.6 53.3l2.5-.2v.2z"/>
<path d="M580.6 203.1v.1l2.5-.1zM580.6 203.2l2.5-.1v.1z"/>
<path d="M580.6 253.1v.2l2.5-.2zM580.6 253.3l2.5-.2v.2z"/>
<path d="M580.6 303.1v.1l2.5-.1zM580.6 303.2l2.5-.1v.1z"/>
<path d="M580.6 353.1v.1l2.5-.1zM580.6 353.2l2.5-.1v.1z"/>
<path d="M580.6 153.1v.2l2.5-.2zM580.6 153.3l2.5-.2v.2z"/>
<path d="M527.5 403.2v2.5h.2zM527.5 403.2h.2v2.5z"/>
<path d="M537.5 403.2l.2 2.5v-2.5zM537.5 403.2l.2 2.5h-.2z"/>
<path d="M552.5 403.2l.2 2.5v-2.5zM552.5 403.2l.2 2.5h-.2z"/>
<path d="M577.3 403.2l.5 2.5v-2.5zM577.3 403.2l.5 2.5h-.5z"/>
</g>
<!-- layer: G-ANNO-TEXT -->
<g fill="none" stroke="#404040" stroke-width=".27">
<path d="M106.6 90.5h14M108.6 88.5v64M119.4 85h83.7M121.4 83v7M161.1 83v7M161.4 83v7M201.1 83v7M261.1 90.5h13M263.1 88.5v64M311.5 139.1h14M313.5 130.7v10.4M317.6 133.6v7.5"/>
<path d="M106.6 150.5h14M121.2 151.1v13.4M201.2 151.1v13.4M261.1 150.5h13M274.7 151.1v13.4M311.7 151.1v13.4M313.5 151.1v13.4M119.2 162.5h84M272.7 162.5h41M309.7 162.5h11.9M350.9 219.1h43.7M352.9 217.1v9.8"/>
<path d="M392.6 217.1v9.8M393.2 227.5h11.1M402.3 225.6v63.7M119.1 254.2h84M121.1 252.2v8.2M201.1 252.2v8.2M208.2 259.1v42.8M201.7 261.1h8.5M201.7 299.9h8.5M393.2 287.3h11.1"/>
</g>
<!-- layer: 0 -->
<g fill="none" stroke="#404040" stroke-width=".27">
<path d="M107.4 89.3l2.5 2.5M122.6 83.7l-2.5 2.5M162.3 83.7l-2.5 2.5M162.6 83.7l-2.5 2.5M202.3 83.7l-2.5 2.5M261.9 89.3l2.5 2.5M314.8 137.8l-2.5 2.5M318.9 137.8l-2.5 2.5M107.4 149.3l2.5 2.5M261.9 149.3l2.5 2.5M122.5 161.3l-2.5 2.5M202.5 161.3l-2.5 2.5"/>
<path d="M276 161.3l-2.5 2.5M313 161.3l-2.5 2.5M314.8 161.3l-2.5 2.5M354.2 217.8l-2.5 2.5M393.9 217.8l-2.5 2.5M401 226.3l2.5 2.5M122.3 253l-2.5 2.5M202.3 253l-2.5 2.5M206.9 259.8l2.5 2.5M206.9 298.6l2.5 2.5M401 286l2.5 2.5"/>
</g>
<text font-size="13.4" fill="#404040" x="539.4" y="380.9">A752</text>
<g font-size="5.5">
<text x="188.4" y="235.6" transform="rotate(90 188.4 235.6)">A753</text>
<text x="182" y="240.2" transform="rotate(90 182 240.2)">B</text>
<text x="220.6" y="265.8">A753</text>
<text x="225" y="272.2">C</text>
<text x="99.7" y="292.8">A753</text>
<text x="104.2" y="299.2">A</text>
</g>
<g font-size="5" fill="#404040">
<text x="536.7" y="175.8">MOBILE METOD</text>
<text x="545.5" y="181.9">PENSILE</text>
</g>
<g font-size="3.5" fill="#404040">
<text x="137.8" y="83.9">39,7</text>
<text x="177.8" y="83.9">39,7</text>
<text x="108" y="122.4" transform="rotate(-90 108 122.4)">60</text>
<text x="262.5" y="122.4" transform="rotate(-90 262.5 122.4)">60</text>
<text x="320.7" y="137.9">4,1</text>
<text x="159.3" y="161.8">80</text>
<text x="291.3" y="161.8">37</text>
<text x="316.3" y="161.4">1,8</text>
<text x="369.4" y="218">39,7</text>
<text x="159.1" y="253.6">80</text>
<text x="401.1" y="260.8" transform="rotate(-90 401.1 260.8)">59,7</text>
<text x="207.1" y="283.9" transform="rotate(-90 207.1 283.9)">38,8</text>
</g>
<g font-size="2.5" fill="#404040">
<text x="47.3" y="15.6">1</text>
<text x="102" y="15.6">2</text>
<text x="152" y="15.6">3</text>
<text x="202" y="15.6">4</text>
<text x="252" y="15.6">5</text>
<text x="302" y="15.6">6</text>
<text x="351.9" y="15.6">7</text>
<text x="401.9" y="15.6">8</text>
<text x="451.9" y="15.6">9</text>
<text x="501.2" y="15.6">10</text>
<text x="551.2" y="15.6">11</text>
<text x="18.9" y="29.1">A</text>
<text x="581.7" y="29.1">A</text>
<text x="18.9" y="79.1">B</text>
<text x="581.6" y="79.1">B</text>
<text x="18.8" y="129.1">C</text>
<text x="581.6" y="129.1">C</text>
<text x="531.3" y="144">POLITECNICO DI MILANO</text>
<text x="531.4" y="147.1">SCUOLA DEL DESIGN</text>
<text x="531.3" y="150.1">C.L. DESIGN DEGLI INTERNI</text>
<text x="531.4" y="153.9">PROGETTO:</text>
<text x="18.8" y="179.1">D</text>
<text x="581.5" y="179.1">D</text>
<text x="531.4" y="203.9">CORSO:</text>
<text x="541.9" y="208.8">STRUMENTI E METODI</text>
<text x="545.6" y="211.8">DEL PROGETTO</text>
<text x="531.4" y="220.6">DOCENTE:</text>
<text x="544" y="227">MARCO FERRARA</text>
<text x="18.9" y="229">E</text>
<text x="581.6" y="229">E</text>
<text x="531.4" y="237.2">STUDENTI:</text>
<text x="543.6" y="246.6">GIORGIA CAPASSO</text>
<text x="531.4" y="253.9">OGGETTO:</text>
<text x="549" y="260.1">602.055.22</text>
<text x="531.4" y="270.6">NOTE:</text>
<text x="18.9" y="279.1">F</text>
<text x="541" y="277">MATERIALE: LAMINATO</text>
<text x="581.7" y="279.1">F</text>
<text x="531.4" y="287.2">NOME FILE:</text>
<text x="542.2" y="292.9">METOD 602.055.22.dwg</text>
<text x="531.3" y="304.5">VERS</text>
<text x="570.9" y="304.5">DATA</text>
<text x="18.7" y="329.1">G</text>
<text x="565" y="329.5">2017.06.26</text>
<text x="581.5" y="329.1">G</text>
<text x="565" y="334.5">2017.06.12</text>
<text x="565" y="339.5">2017.06.05</text>
<text x="565" y="344.5">2017.05.29</text>
<text x="531.4" y="349.5">A</text>
<text x="565" y="349.5">2017.05.22</text>
<text x="531.4" y="354">TAVOLA NO.:</text>
<text x="567.6" y="354">2 DI</text>
<text x="574.7" y="354">4</text>
<text x="18.8" y="379">H</text>
<text x="581.6" y="379">H</text>
<text x="531.3" y="399.5">REV:</text>
<text x="531.4" y="396.6">DATA:</text>
<text x="541.4" y="399.5">A</text>
<text x="541.4" y="396.5">2017/07/16</text>
<text x="556.4" y="396.5">SCALA:</text>
<text x="556.4" y="399.5">FORMATO:</text>
<text x="571" y="396.5">1:10</text>
<text x="572.8" y="399.5">A2</text>
<text x="16.1" y="403.4" transform="rotate(-90 16.1 403.4)">DIRECTORY: C:\USERS\GIORGIA\DESKTOP\MO-D_4_CUCINA\METOD 602.055.22.DWG | PLOTTED ON: 2017.04.11 | BY USER: 869709</text>
<text x="45.4" y="406.5">1</text>
<text x="101.9" y="406.5">2</text>
<text x="151.9" y="406.5">3</text>
<text x="201.9" y="406.5">4</text>
<text x="251.9" y="406.5">5</text>
<text x="301.9" y="406.5">6</text>
<text x="351.9" y="406.5">7</text>
<text x="401.9" y="406.5">8</text>
<text x="451.9" y="406.5">9</text>
<text x="501.2" y="406.5">10</text>
<text x="528.1" y="405.7">0</text>
<text x="538.1" y="405.7">10cm</text>
<text x="553.1" y="405.7">25cm</text>
<text x="570.9" y="405.7">50cm</text>
</g>
</svg>
